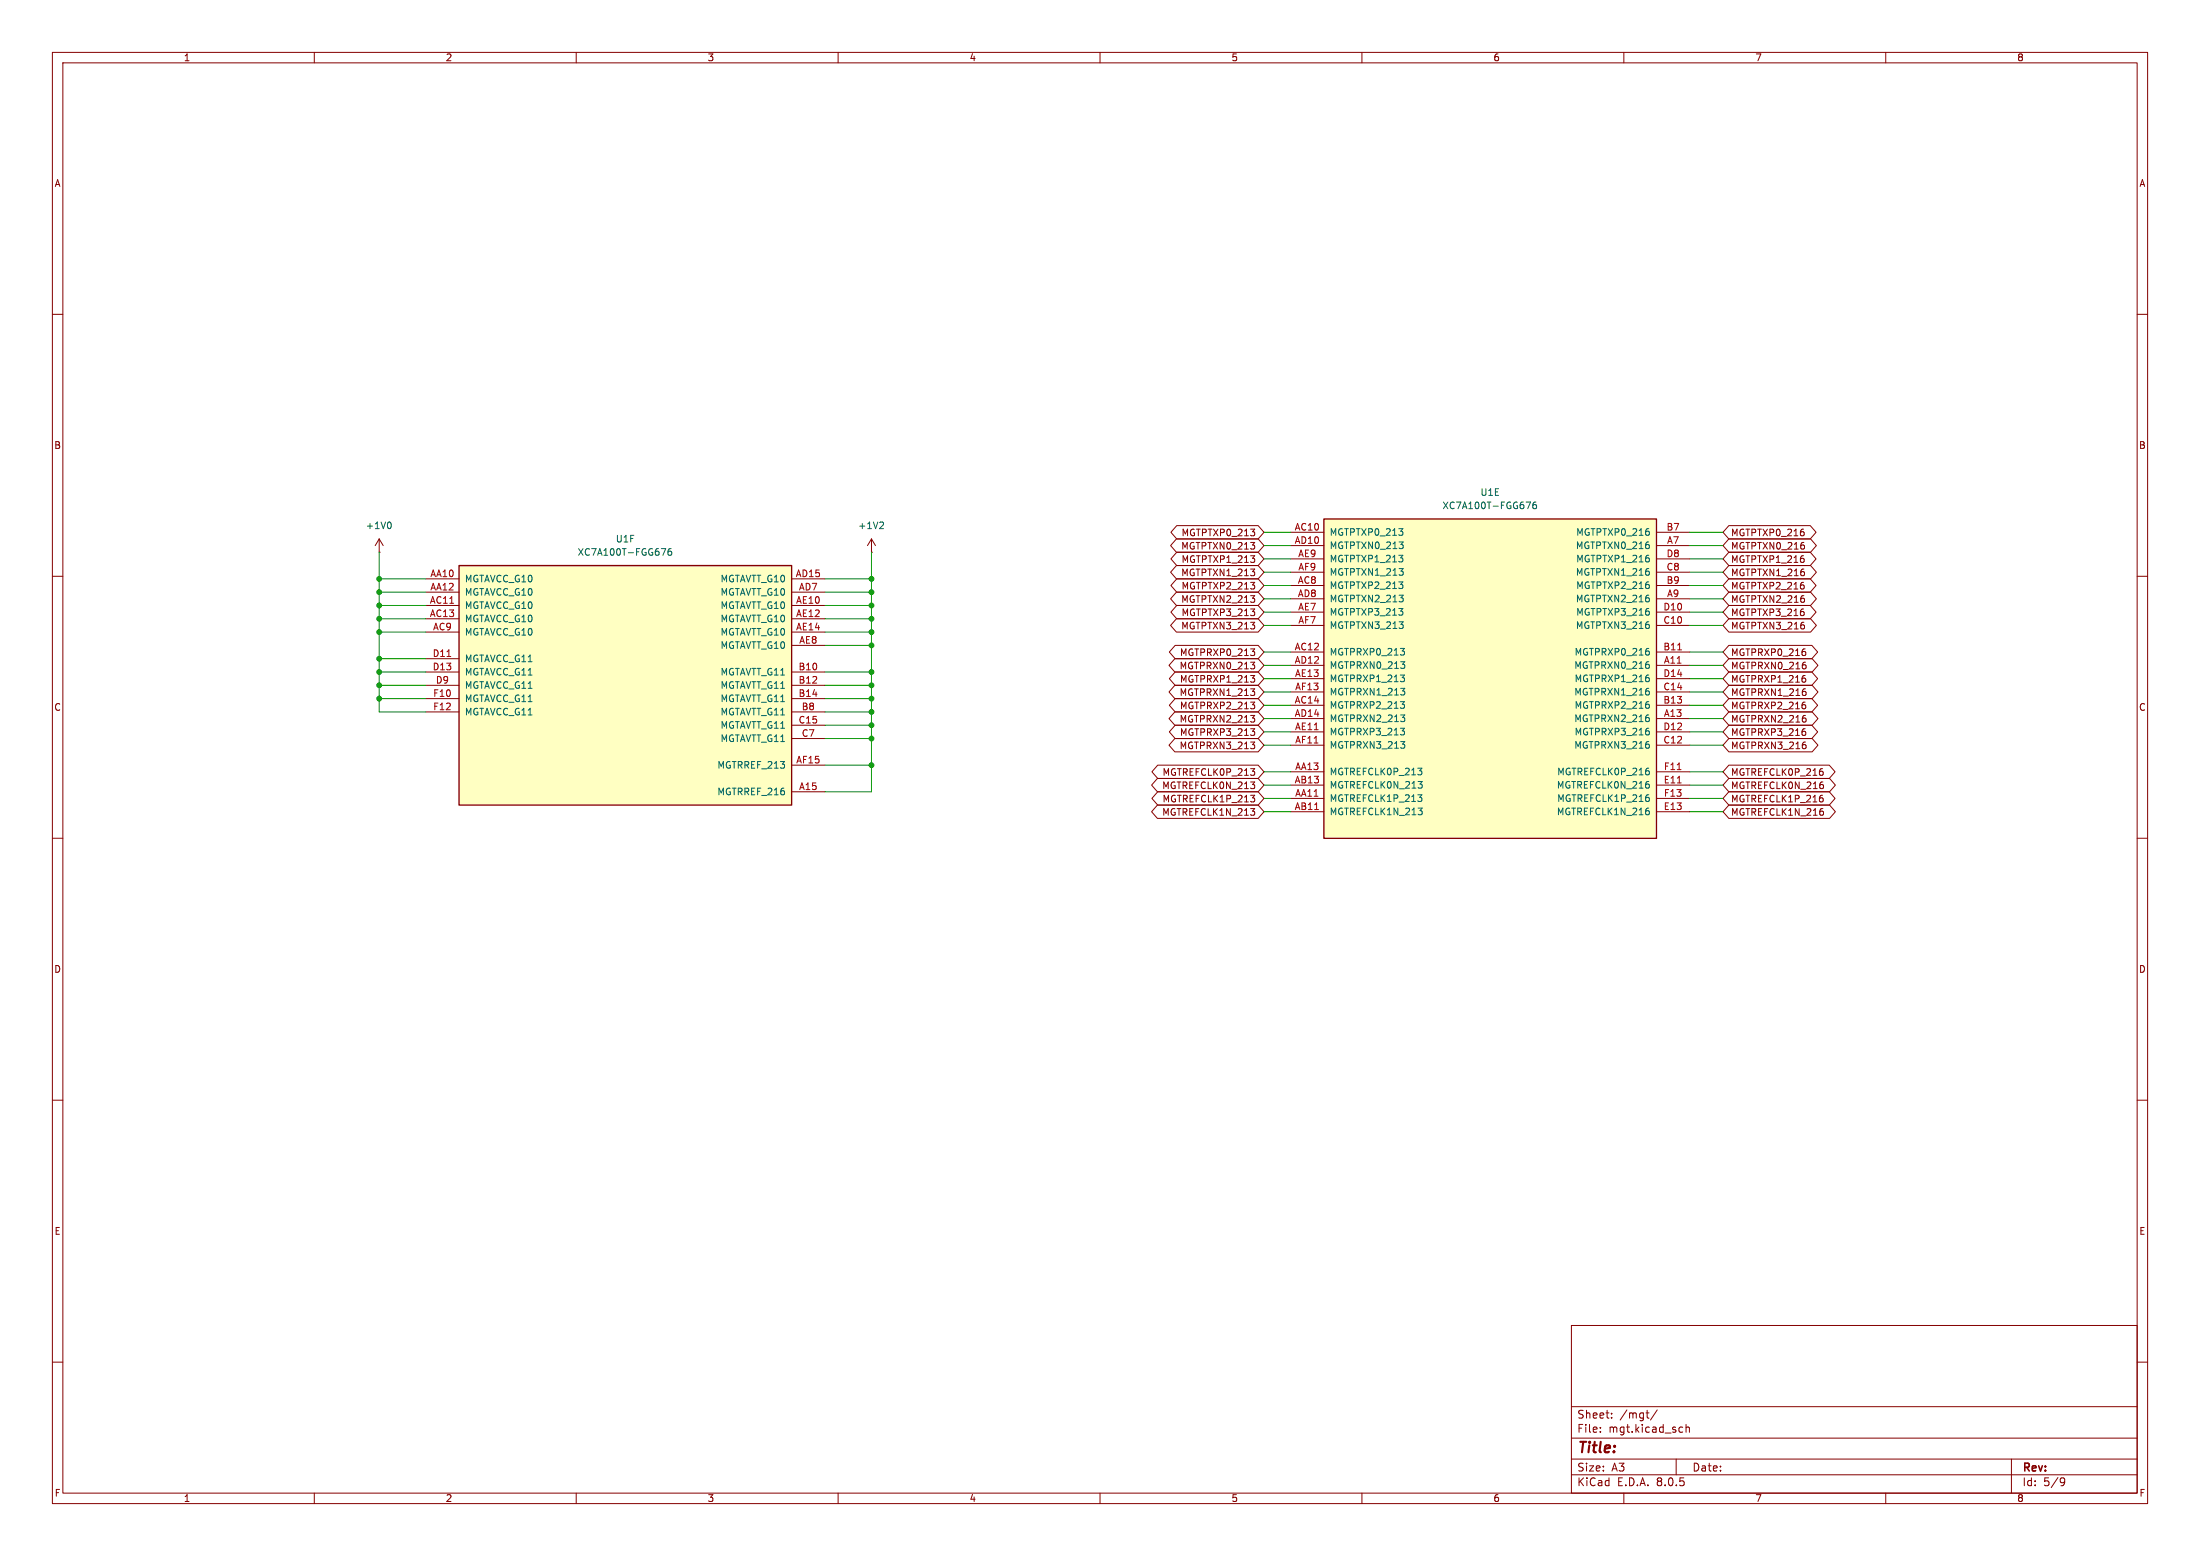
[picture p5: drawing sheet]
<svg xmlns="http://www.w3.org/2000/svg" width="420mm" height="297mm" viewBox="0 0 420 297" stroke-linecap="round" stroke-linejoin="round" font-family="sans-serif">
<g fill="none" stroke="#840000" stroke-width=".19">
<path d="M10 10h400v277h-400zM12 12h396v273h-396zM60 10v2M110 10v2M160 10v2M210 10v2M260 10v2M310 10v2M360 10v2M10 60h2M408 60h2M10 110h2"/>
<path d="M408 110h2M10 160h2M408 160h2M10 210h2M408 210h2M10 260h2M300 253h108v32h-108zM408 260h2M300 278.5h108M300 274.5h108M300 268.5h108M305.5 273.2v.2"/>
<path d="M305.5 272.5v.1M307.7 270.5v.2M307.7 269.8v.1M314.2 269.7h.6M314.5 270.6l.3 .1M316.4 269.1l-1.3 1.9M320 278.5v3M320.8 272.4l.4 .1M321.2 273.3l-.4 .1M321.9 272.5l.2-.1 .3 .1 .1 .9M321.9 271.9v1.5M384 278.5v6.5"/>
<path d="M60 285v2M110 285v2M160 285v2M210 285v2M260 285v2M300 281.5h108M310 285v2M360 285v2M393.6 282.1l.5 .1a.99 .99 0 0 1-.4 1.4h-.3M394.2 282.7l-.3 .3h-.3"/>
</g>
<path d="M87.6 108h63.5v45.7h-63.5z" fill="#ffffc2"/>
<path d="M87.6 108h63.5v45.7h-63.5z" fill="none" stroke="#840000" stroke-width=".25"/>
<g fill="none" stroke="#840000" stroke-width=".19">
<path d="M72.4 105.4h.1M72.4 102.9l-.8 1.2M72.4 102.9v2.5M72.4 102.9l.8 1.2M81.3 110.5h6.3M81.3 113h6.3M81.3 115.6h6.3M81.3 118.1h6.3M151.1 110.5h6.4M151.1 113h6.4M151.1 115.6h6.4M151.1 118.1h6.4"/>
<path d="M166.4 105.4h.1M166.4 102.9l-.8 1.2M166.4 102.9v2.5M166.4 102.9l.7 1.2M81.3 120.7h6.3M81.3 128.3h6.3M81.3 130.8h6.3M81.3 133.4h6.3M81.3 135.9h6.3M81.3 125.7h6.3M151.1 120.7h6.4M151.1 123.2h6.4"/>
<path d="M151.1 128.3h6.4M151.1 130.8h6.4M151.1 133.4h6.4M151.1 135.9h6.4M151.1 138.4h6.4M151.1 151.1h6.4M151.1 146.1h6.4M151.1 141h6.4"/>
</g>
<path d="M85.3 125.3h.8" fill="none" stroke="#a90000" stroke-width=".19"/>
<path d="M74.4 99.6a.79 .79 0 0 1 0 1.3M168.4 99.6l.3 .3-.1 .3-.7 .7h.8M126.2 104.7h.9l-.6 1.3M128.1 104.7l-.3 .1a.86 .86 0 0 0 0 1.2l.4-.1v-.5l-.2-.2-.4 .1-.1 .1" fill="none" stroke="#006464" stroke-width=".19"/>
<path d="M252.7 99.1h63.5v60.9h-63.5z" fill="#ffffc2"/>
<path d="M252.7 99.1h63.5v60.9h-63.5z" fill="none" stroke="#840000" stroke-width=".25"/>
<g fill="none" stroke="#840000" stroke-width=".19">
<path d="M224.6 113h15.6l1.1 1.3-1.1 1.3h-15.6l-1.1-1.3zM224.6 102.9h15.6l1.1 1.2-1.1 1.3h-15.6l-1.1-1.3zM224.6 118.1h15.6l1.1 1.3-1.1 1.3h-15.6l-1.1-1.3zM224.6 107.9h15.6l1.1 1.3-1.1 1.3h-15.6l-1.1-1.3zM224.6 115.6h15.6l1.1 1.2-1.1 1.3h-15.6l-1.1-1.3zM224.6 105.4h15.6l1.1 1.3-1.1 1.3h-15.6l-1.1-1.3zM224.6 110.5h15.6l1.1 1.3-1.1 1.2h-15.6l-1.1-1.2zM224.6 100.3h15.6l1.1 1.3-1.1 1.3h-15.6l-1.1-1.3zM238.7 113.7h.8l-.4 .5M238.7 116.2h.8l-.4 .5M238.7 103.5h.8l-.4 .5M238.7 118.8h.8l-.4 .5"/>
<path d="M238.7 106.1h.8l-.4 .5M238.7 108.6h.8l-.4 .5M238.7 111.2h.8l-.4 .4M238.7 101h.8l-.4 .5M239.5 101.6v.5M239.5 104.1v.6M239.5 106.7v.5M239.5 109.2v.6M239.5 111.8v.5M239.5 114.3v.5M239.5 116.8v.6M239.5 119.4v.5"/>
<path d="M246.4 104.1h6.3M246.4 114.3h6.3M246.4 101.6h6.3M246.4 111.8h6.3M246.4 116.8h6.3M246.4 106.7h6.3M246.4 119.4h6.3M246.4 109.2h6.3M316.2 104.1h6.4M316.2 114.3h6.4M316.2 101.6h6.4M316.2 111.8h6.4"/>
<path d="M316.2 116.8h6.4M316.2 106.7h6.4M316.2 119.4h6.4M316.2 109.2h6.4M330 113h15.6l1.2 1.3-1.2 1.3h-15.6l-1.1-1.3zM330 107.9h15.6l1.2 1.3-1.2 1.3h-15.6l-1.1-1.3zM330 100.3h15.6l1.1 1.3-1.1 1.3h-15.6l-1.1-1.3zM330 110.5h15.6l1.1 1.3-1.1 1.2h-15.6l-1.1-1.2zM330 105.4h15.6l1.1 1.3-1.1 1.3h-15.6l-1.1-1.3zM330 115.6h15.6l1.1 1.2-1.1 1.3h-15.6l-1.1-1.3zM330 102.9h15.6l1.2 1.2-1.2 1.3h-15.6l-1.1-1.3zM330 118.1h15.6l1.2 1.3-1.2 1.3h-15.6l-1.1-1.3z"/>
<path d="M344.4 101.6v.5M344.4 106.7v.5M344.4 111.8v.5M344.4 116.8v.6M344.4 114.3v.5M344.4 104.1v.6M344.4 109.2v.6M344.4 119.4v.5M224.3 130.8h15.9l1.1 1.3-1.1 1.3h-15.9l-1.1-1.3zM224.3 125.7h15.9l1.1 1.3-1.1 1.3h-15.9l-1.1-1.3zM224.3 135.9h15.9l1.1 1.3-1.1 1.2h-15.9l-1.1-1.2zM224.3 123.2h15.9l1.1 1.3-1.1 1.2h-15.9l-1.1-1.2z"/>
<path d="M224.3 138.4h15.9l1.1 1.3-1.1 1.3h-15.9l-1.1-1.3zM224.3 128.3h15.9l1.1 1.2-1.1 1.3h-15.9l-1.1-1.3zM224.3 133.3h15.9l1.1 1.3-1.1 1.3h-15.9l-1.1-1.3zM238.7 123.9h.8l-.4 .4M238.7 139.1h.8l-.4 .5M238.7 134h.8l-.4 .5M238.7 128.9h.8l-.4 .5M238.7 131.5h.8l-.4 .5M238.7 126.4h.8l-.4 .5M238.7 136.6h.8l-.4 .4M239.3 124.3l.2 .3v.3l-.2 .2M239.3 129.4l.2 .3v.3l-.2 .2"/>
<path d="M239.3 134.5l.2 .2v.3l-.2 .3M239.3 139.6l.2 .2v.3l-.2 .3M239.4 126.9l.1 .2-.1 .5M239.4 132l.1 .2-.1 .5M239.4 137.1l.1 .2-.1 .5M246.4 127h6.3M246.4 137.2h6.3M246.4 124.5h6.3M246.4 134.6h6.3M246.4 139.7h6.3M246.4 129.5h6.3M246.4 132.1h6.3"/>
<path d="M316.2 127h6.4M316.2 137.2h6.4M316.2 124.5h6.4M316.2 134.6h6.4M316.2 139.7h6.4M316.2 129.5h6.4M316.2 132.1h6.4M330 135.9h16l1.1 1.3-1.1 1.2h-16l-1.1-1.2zM330 138.4h15.9l1.1 1.3-1.1 1.3h-15.9l-1.1-1.3zM330 125.7h16l1.1 1.3-1.1 1.3h-16l-1.1-1.3zM330 133.3h15.9l1.1 1.3-1.1 1.3h-15.9l-1.1-1.3zM330 130.8h16l1.1 1.3-1.1 1.3h-16l-1.1-1.3z"/>
<path d="M330 123.2h15.9l1.1 1.3-1.1 1.2h-15.9l-1.1-1.2zM330 128.3h15.9l1.1 1.2-1.1 1.3h-15.9l-1.1-1.3zM344.4 123.9h.2M344.4 139.1h.2M344.4 134h.2M344.4 128.9h.2M344.5 139.6l.2 .2v.3l-.2 .3M344.5 124.3l.2 .3v.3l-.2 .2M344.5 129.4l.2 .3v.3l-.2 .2M344.5 134.5l.2 .2v.3l-.2 .3M344.7 137.1l.1 .2-.1 .5M344.7 126.9l.1 .2-.1 .5"/>
<path d="M344.7 132l.1 .2-.1 .5M221 148.6h19.2l1.1 1.3-1.1 1.2h-19.2l-1.2-1.2zM221 153.7h19.2l1.1 1.2-1.1 1.3h-19.2l-1.2-1.3zM221 151.1h19.2l1.1 1.3-1.1 1.3h-19.2l-1.1-1.3zM221 146h19.2l1.1 1.3-1.1 1.3h-19.2l-1.1-1.3zM224.3 141h15.9l1.1 1.2-1.1 1.3h-15.9l-1.1-1.3zM238.7 151.8h.8l-.4 .5M238.7 149.3h.8l-.4 .4M238.7 154.3h.8l-.4 .5M238.7 146.7h.8l-.4 .5M238.7 141.6h.8l-.4 .5M239.3 152.3l.2 .2v.3l-.2 .3"/>
<path d="M239.3 147.2l.2 .2v.3l-.2 .3M239.4 142.2l.1 .2-.1 .4M239.4 149.8l.1 .2-.1 .5M239.4 154.9l.1 .2-.1 .4M246.4 152.4h6.3M246.4 147.3h6.3M246.4 154.9h6.3M246.4 149.9h6.3M246.4 142.2h6.3M316.2 152.4h6.4M316.2 147.3h6.4M316.2 154.9h6.4"/>
<path d="M316.2 149.9h6.4M316.2 142.2h6.4M330 153.7h19.3l1.1 1.2-1.1 1.3h-19.3l-1.1-1.3zM330 146h19.2l1.1 1.3-1.1 1.3h-19.2l-1.1-1.3zM330 141h16l1.1 1.2-1.1 1.3h-16l-1.1-1.3zM330 148.6h19.3l1.1 1.3-1.1 1.2h-19.3l-1.1-1.2zM330 151.1h19.2l1.1 1.3-1.1 1.3h-19.2l-1.1-1.3zM344.7 142.2l.1 .2-.1 .4M347.7 151.8h.2M347.7 146.7h.2M347.8 147.2l.3 .2v.3l-.3 .3M347.8 152.3l.3 .2v.3l-.3 .3"/>
<path d="M348 154.9l.1 .2-.1 .4M348 149.8l.1 .2-.1 .5"/>
</g>
<g fill="none" stroke="#006464" stroke-width=".19">
<path d="M291.3 95.8h.9l-.6 1.3M293.2 95.8l-.3 .1a.85 .85 0 0 0 0 1.2l.4-.1v-.4l-.2-.3-.4 .1-.1 .2M267 100.9h.8l-.4 .5M267 111.1h.8l-.4 .5M267 116.1h.8l-.4 .5M267 106h.8l-.4 .5M267.1 103.4h.8l-.4 .5M267.1 113.6h.8l-.4 .5M267.1 118.7h.8l-.4 .5M267.1 108.5h.8l-.4 .5M267.8 101.5v.6M267.8 106.6v.5"/>
<path d="M267.8 111.7v.5M267.8 116.8v.5M267.8 104.1v.5M267.8 109.1v.6M267.8 114.2v.6M267.8 119.3v.5M314.8 101.5v.6M314.8 104.1v.5M314.8 106.6v.5M314.8 109.1v.6M314.8 111.7v.5M314.8 114.2v.6"/>
<path d="M314.8 116.8v.5M314.8 119.3v.5M267.3 123.8h.8l-.4 .5M267.3 133.9h.8l-.4 .5M267.3 139h.8l-.4 .5M267.3 128.8h.8l-.4 .5M267.4 126.3h.8l-.4 .5M267.4 136.5h.8l-.4 .5M267.4 131.4h.8l-.4 .5M267.9 124.3l.2 .2v.3l-.2 .2M267.9 129.3l.2 .3v.3l-.2 .2M267.9 134.4l.2 .3v.3l-.2 .2"/>
<path d="M267.9 139.5l.2 .2v.3l-.2 .3M268.1 126.9l.1 .1-.1 .5M268.1 131.9l.1 .2-.1 .5M268.1 137l.1 .2-.1 .5M314.5 126.3h.3M314.5 136.5h.3M314.5 123.8h.3M314.5 133.9h.3M314.5 139h.3M314.5 128.8h.3M314.5 131.4h.3M314.6 126.8l.3 .2v.3l-.3 .3"/>
<path d="M314.6 124.3l.3 .2v.3l-.3 .2M314.6 129.3l.3 .3v.3l-.3 .2M314.6 131.9l.3 .2v.3l-.3 .3M314.6 134.4l.3 .3v.3l-.3 .2M314.6 137l.3 .2v.3l-.3 .2M314.6 139.5l.3 .2v.3l-.3 .3M267.4 141.5h.8l-.4 .5M268.1 142.1l.1 .2-.1 .5M270.7 151.7h.7l-.4 .5M270.7 146.6h.7l-.4 .5M270.7 154.2h.8l-.4 .5M270.7 149.2h.8l-.4 .5"/>
<path d="M271.2 152.2l.2 .2v.3l-.2 .3M271.2 147.1l.2 .3v.3l-.2 .2M271.4 154.8l.1 .2-.1 .5M271.4 149.7l.1 .2-.1 .5M314.5 151.7h.3M314.5 146.6h.3M314.5 141.5h.3M314.6 142l.3 .3v.3l-.3 .2M314.6 147.1l.3 .3v.3l-.3 .2M314.6 152.2l.3 .2v.3l-.3 .3M314.8 149.7l.1 .2-.1 .5M314.8 154.8l.1 .2-.1 .5"/>
</g>
<path d="M320.3 124h.7M251 154.5h.7M320.2 146.9h.7M320.2 149.4h.7" fill="none" stroke="#a90000" stroke-width=".19"/>
<g fill="none" stroke="#009600" stroke-width=".19">
<path d="M72.4 105.4v30.5h8.9M72.4 115.6h8.9M72.4 118.1h8.9M72.4 113h8.9M72.4 110.5h8.9M157.5 115.6h8.9M157.5 118.1h8.9M157.5 113h8.9M157.5 110.5h8.9M166.4 105.4v45.7h-8.9M241.3 111.8h5.1M241.3 116.8h5.1"/>
<path d="M241.3 119.4h5.1M241.3 114.3h5.1M241.3 106.7h5.1M241.3 104.1h5.1M241.3 101.6h5.1M241.3 109.2h5.1M322.6 111.8h6.3M322.6 116.8h6.3M322.6 119.4h6.3M322.6 114.3h6.3M322.6 106.7h6.3M322.6 104.1h6.3"/>
<path d="M322.6 101.6h6.3M322.6 109.2h6.3M72.4 128.3h8.9M72.4 133.4h8.9M72.4 130.8h8.9M72.4 125.7h8.9M72.4 120.7h8.9M157.5 135.9h8.9M157.5 128.3h8.9M157.5 133.4h8.9M157.5 130.8h8.9M157.5 120.7h8.9"/>
<path d="M157.5 138.4h8.9M157.5 123.2h8.9M241.3 132.1h5.1M241.3 129.5h5.1M241.3 124.5h5.1M241.3 127h5.1M241.3 134.6h5.1M241.3 137.2h5.1M241.3 139.7h5.1M322.6 132.1h6.3M322.6 129.5h6.3M322.6 124.5h6.3"/>
<path d="M322.6 127h6.3M322.6 134.6h6.3M322.6 137.2h6.3M322.6 139.7h6.3M157.5 141h8.9M157.5 146.1h8.9M241.3 154.9h5.1M241.3 149.9h5.1M241.3 152.4h5.1M241.3 147.3h5.1M241.3 142.2h5.1M322.6 154.9h6.3"/>
<path d="M322.6 149.9h6.3M322.6 152.4h6.3M322.6 147.3h6.3M322.6 142.2h6.3"/>
</g>
<g fill="#009600" stroke="#009600" stroke-width=".19">
<circle cx="72.4" cy="110.5" r=".46"/>
<circle cx="72.4" cy="113" r=".46"/>
<circle cx="72.4" cy="125.7" r=".46"/>
<circle cx="72.4" cy="128.3" r=".46"/>
<circle cx="72.4" cy="130.8" r=".46"/>
<circle cx="72.4" cy="120.7" r=".46"/>
<circle cx="72.4" cy="133.4" r=".46"/>
<circle cx="72.4" cy="115.6" r=".46"/>
<circle cx="72.4" cy="118.1" r=".46"/>
<circle cx="166.4" cy="110.5" r=".46"/>
<circle cx="166.4" cy="113" r=".46"/>
<circle cx="166.4" cy="141" r=".46"/>
<circle cx="166.4" cy="146.1" r=".46"/>
<circle cx="166.4" cy="138.4" r=".46"/>
<circle cx="166.4" cy="135.9" r=".46"/>
<circle cx="166.4" cy="133.4" r=".46"/>
<circle cx="166.4" cy="123.2" r=".46"/>
<circle cx="166.4" cy="120.7" r=".46"/>
<circle cx="166.4" cy="130.8" r=".46"/>
<circle cx="166.4" cy="128.3" r=".46"/>
<circle cx="166.4" cy="118.1" r=".46"/>
<circle cx="166.4" cy="115.6" r=".46"/>
</g>
<text font-size="2.8" fill="#840000" x="301" y="277.9">Title:</text>
<g font-size="2.1" fill="#840000">
<text x="301" y="273.7">File:</text>
<text x="301" y="271">Sheet:</text>
<text x="307.1" y="273.7">mgt.kicad_sch</text>
<text x="309.2" y="271">/mgt/</text>
<text x="301" y="281.1">Size:</text>
<text x="307.6" y="281.1">A3</text>
<text x="323" y="281.1">Date:</text>
<text x="386" y="281.3">Rev:</text>
<text x="301" y="283.9">KiCad</text>
<text x="308.7" y="283.9">E.D.A.</text>
<text x="316.3" y="283.9">8.0.5</text>
<text x="386" y="283.9">Id:</text>
<text x="390.1" y="283.9">5/9</text>
</g>
<g font-size="1.8" fill="#840000">
<text x="35" y="11.9">1</text>
<text x="85" y="11.9">2</text>
<text x="135" y="11.9">3</text>
<text x="185" y="11.9">4</text>
<text x="235" y="11.9">5</text>
<text x="285" y="11.9">6</text>
<text x="335" y="11.9">7</text>
<text x="385" y="11.9">8</text>
<text x="10.3" y="35.9">A</text>
<text x="408.3" y="35.9">A</text>
<text x="10.3" y="85.9">B</text>
<text x="408.2" y="85.9">B</text>
<text x="225.4" y="105.1">MGTPTXN0_213</text>
<text x="225.5" y="107.6">MGTPTXP1_213</text>
<text x="225.5" y="102.6">MGTPTXP0_213</text>
<text x="330.4" y="102.6">MGTPTXP0_216</text>
<text x="330.4" y="107.6">MGTPTXP1_216</text>
<text x="330.4" y="105.1">MGTPTXN0_216</text>
<text x="225.4" y="110.2">MGTPTXN1_213</text>
<text x="225.5" y="112.7">MGTPTXP2_213</text>
<text x="330.4" y="110.2">MGTPTXN1_216</text>
<text x="330.4" y="112.7">MGTPTXP2_216</text>
<text x="225.4" y="115.3">MGTPTXN2_213</text>
<text x="225.5" y="117.8">MGTPTXP3_213</text>
<text x="330.4" y="115.3">MGTPTXN2_216</text>
<text x="330.4" y="117.8">MGTPTXP3_216</text>
<text x="225.2" y="125.4">MGTPRXP0_213</text>
<text x="225.4" y="120.3">MGTPTXN3_213</text>
<text x="330.4" y="125.4">MGTPRXP0_216</text>
<text x="330.4" y="120.3">MGTPTXN3_216</text>
<text x="225.1" y="128">MGTPRXN0_213</text>
<text x="225.2" y="130.5">MGTPRXP1_213</text>
<text x="330.4" y="128">MGTPRXN0_216</text>
<text x="330.4" y="130.5">MGTPRXP1_216</text>
<text x="10.3" y="135.9">C</text>
<text x="225.1" y="133">MGTPRXN1_213</text>
<text x="225.2" y="135.6">MGTPRXP2_213</text>
<text x="330.4" y="135.6">MGTPRXP2_216</text>
<text x="330.4" y="133">MGTPRXN1_216</text>
<text x="408.2" y="135.9">C</text>
<text x="225.1" y="143.2">MGTPRXN3_213</text>
<text x="225.1" y="138.1">MGTPRXN2_213</text>
<text x="225.2" y="140.7">MGTPRXP3_213</text>
<text x="330.4" y="138.1">MGTPRXN2_216</text>
<text x="330.4" y="143.2">MGTPRXN3_216</text>
<text x="330.4" y="140.7">MGTPRXP3_216</text>
<text x="221.8" y="148.3">MGTREFCLK0P_213</text>
<text x="330.4" y="148.3">MGTREFCLK0P_216</text>
<text x="221.8" y="150.8">MGTREFCLK0N_213</text>
<text x="221.8" y="155.9">MGTREFCLK1N_213</text>
<text x="221.8" y="153.4">MGTREFCLK1P_213</text>
<text x="330.4" y="155.9">MGTREFCLK1N_216</text>
<text x="330.4" y="150.8">MGTREFCLK0N_216</text>
<text x="330.4" y="153.4">MGTREFCLK1P_216</text>
<text x="10.3" y="185.9">D</text>
<text x="408.2" y="185.9">D</text>
<text x="10.3" y="235.9">E</text>
<text x="408.3" y="235.9">E</text>
<text x="10.3" y="285.9">F</text>
<text x="35" y="286.9">1</text>
<text x="85" y="286.9">2</text>
<text x="135" y="286.9">3</text>
<text x="185" y="286.9">4</text>
<text x="235" y="286.9">5</text>
<text x="285" y="286.9">6</text>
<text x="335" y="286.9">7</text>
<text x="385" y="286.9">8</text>
<text x="408.3" y="285.9">F</text>
</g>
<g font-size="1.8" fill="#006464">
<text x="282.5" y="94.8">U1E</text>
<text x="69.7" y="101.2">+1V0</text>
<text x="163.7" y="101.2">+1V2</text>
<text x="275.3" y="97.4">XC7A100T-FGG676</text>
<text x="110.2" y="106.3">XC7A100T-FGG676</text>
<text x="117.5" y="103.7">U1F</text>
<text x="253.7" y="102.5">MGTPTXP0_213</text>
<text x="253.7" y="105">MGTPTXN0_213</text>
<text x="253.7" y="107.5">MGTPTXP1_213</text>
<text x="300.7" y="105">MGTPTXN0_216</text>
<text x="300.8" y="102.5">MGTPTXP0_216</text>
<text x="300.8" y="107.5">MGTPTXP1_216</text>
<text x="88.6" y="111.4">MGTAVCC_G10</text>
<text x="88.6" y="113.9">MGTAVCC_G10</text>
<text x="137.5" y="111.4">MGTAVTT_G10</text>
<text x="137.5" y="113.9">MGTAVTT_G10</text>
<text x="253.7" y="112.6">MGTPTXP2_213</text>
<text x="253.7" y="110.1">MGTPTXN1_213</text>
<text x="300.7" y="110.1">MGTPTXN1_216</text>
<text x="300.8" y="112.6">MGTPTXP2_216</text>
<text x="88.6" y="116.4">MGTAVCC_G10</text>
<text x="88.6" y="119">MGTAVCC_G10</text>
<text x="137.5" y="116.4">MGTAVTT_G10</text>
<text x="137.5" y="119">MGTAVTT_G10</text>
<text x="253.7" y="115.2">MGTPTXN2_213</text>
<text x="253.7" y="117.7">MGTPTXP3_213</text>
<text x="300.7" y="115.2">MGTPTXN2_216</text>
<text x="300.8" y="117.7">MGTPTXP3_216</text>
<text x="88.6" y="121.5">MGTAVCC_G10</text>
<text x="137.5" y="121.5">MGTAVTT_G10</text>
<text x="137.5" y="124.1">MGTAVTT_G10</text>
<text x="253.7" y="125.3">MGTPRXP0_213</text>
<text x="253.7" y="120.2">MGTPTXN3_213</text>
<text x="300.5" y="125.3">MGTPRXP0_216</text>
<text x="300.7" y="120.2">MGTPTXN3_216</text>
<text x="88.6" y="126.6">MGTAVCC_G11</text>
<text x="88.6" y="129.1">MGTAVCC_G11</text>
<text x="88.6" y="131.7">MGTAVCC_G11</text>
<text x="137.5" y="129.1">MGTAVTT_G11</text>
<text x="137.5" y="131.7">MGTAVTT_G11</text>
<text x="253.7" y="127.9">MGTPRXN0_213</text>
<text x="253.7" y="130.4">MGTPRXP1_213</text>
<text x="300.4" y="127.9">MGTPRXN0_216</text>
<text x="300.5" y="130.4">MGTPRXP1_216</text>
<text x="88.6" y="134.2">MGTAVCC_G11</text>
<text x="88.6" y="136.8">MGTAVCC_G11</text>
<text x="137.5" y="134.2">MGTAVTT_G11</text>
<text x="137.5" y="136.8">MGTAVTT_G11</text>
<text x="253.7" y="135.5">MGTPRXP2_213</text>
<text x="253.7" y="132.9">MGTPRXN1_213</text>
<text x="300.4" y="132.9">MGTPRXN1_216</text>
<text x="300.5" y="135.5">MGTPRXP2_216</text>
<text x="137.5" y="139.3">MGTAVTT_G11</text>
<text x="137.5" y="141.8">MGTAVTT_G11</text>
<text x="253.7" y="138">MGTPRXN2_213</text>
<text x="253.7" y="140.6">MGTPRXP3_213</text>
<text x="253.7" y="143.1">MGTPRXN3_213</text>
<text x="300.4" y="138">MGTPRXN2_216</text>
<text x="300.4" y="143.1">MGTPRXN3_216</text>
<text x="300.5" y="140.6">MGTPRXP3_216</text>
<text x="136.8" y="146.9">MGTRREF_213</text>
<text x="253.7" y="148.2">MGTREFCLK0P_213</text>
<text x="297.2" y="148.2">MGTREFCLK0P_216</text>
<text x="136.8" y="152">MGTRREF_216</text>
<text x="253.7" y="153.3">MGTREFCLK1P_213</text>
<text x="253.7" y="155.8">MGTREFCLK1N_213</text>
<text x="253.7" y="150.7">MGTREFCLK0N_213</text>
<text x="297.1" y="150.7">MGTREFCLK0N_216</text>
<text x="297.1" y="155.8">MGTREFCLK1N_216</text>
<text x="297.2" y="153.3">MGTREFCLK1P_216</text>
</g>
<g font-size="1.8" fill="#a90000">
<text x="247.1" y="101.3">AC10</text>
<text x="318.1" y="101.3">B7</text>
<text x="247.1" y="103.9">AD10</text>
<text x="247.7" y="106.4">AE9</text>
<text x="318.1" y="106.4">D8</text>
<text x="318.2" y="103.9">A7</text>
<text x="82.1" y="110.2">AA10</text>
<text x="82.1" y="112.8">AA12</text>
<text x="151.8" y="110.2">AD15</text>
<text x="152.4" y="112.8">AD7</text>
<text x="247.7" y="111.5">AC8</text>
<text x="247.8" y="109">AF9</text>
<text x="318.1" y="111.5">B9</text>
<text x="318.1" y="109">C8</text>
<text x="82" y="115.3">AC11</text>
<text x="82" y="117.9">AC13</text>
<text x="151.9" y="115.3">AE10</text>
<text x="151.9" y="117.9">AE12</text>
<text x="247.7" y="114">AD8</text>
<text x="247.7" y="116.6">AE7</text>
<text x="247.8" y="119.1">AF7</text>
<text x="317.5" y="119.1">C10</text>
<text x="317.5" y="116.6">D10</text>
<text x="318.2" y="114">A9</text>
<text x="82.5" y="125.5">D11</text>
<text x="82.6" y="120.4">AC9</text>
<text x="151.9" y="120.4">AE14</text>
<text x="152.5" y="122.9">AE8</text>
<text x="247.1" y="124.2">AC12</text>
<text x="317.5" y="124.2">B11</text>
<text x="82.5" y="128">D13</text>
<text x="83.1" y="130.6">D9</text>
<text x="152.4" y="128">B10</text>
<text x="152.4" y="130.6">B12</text>
<text x="247.1" y="126.7">AD12</text>
<text x="247.1" y="129.3">AE13</text>
<text x="247.2" y="131.8">AF13</text>
<text x="317.5" y="131.8">C14</text>
<text x="317.5" y="129.3">D14</text>
<text x="317.6" y="126.7">A11</text>
<text x="82.6" y="133.1">F10</text>
<text x="82.6" y="135.6">F12</text>
<text x="152.4" y="133.1">B14</text>
<text x="153" y="135.6">B8</text>
<text x="247.1" y="134.4">AC14</text>
<text x="247.1" y="136.9">AD14</text>
<text x="317.5" y="134.4">B13</text>
<text x="317.6" y="136.9">A13</text>
<text x="152.4" y="138.2">C15</text>
<text x="153" y="140.7">C7</text>
<text x="247.1" y="139.4">AE11</text>
<text x="247.2" y="142">AF11</text>
<text x="317.5" y="142">C12</text>
<text x="317.5" y="139.4">D12</text>
<text x="151.9" y="145.8">AF15</text>
<text x="247.1" y="149.6">AB13</text>
<text x="247.2" y="147.1">AA13</text>
<text x="317.5" y="149.6">E11</text>
<text x="317.6" y="147.1">F11</text>
<text x="152.4" y="150.9">A15</text>
<text x="247.1" y="154.7">AB11</text>
<text x="247.2" y="152.1">AA11</text>
<text x="317.5" y="154.7">E13</text>
<text x="317.6" y="152.1">F13</text>
</g>
</svg>
